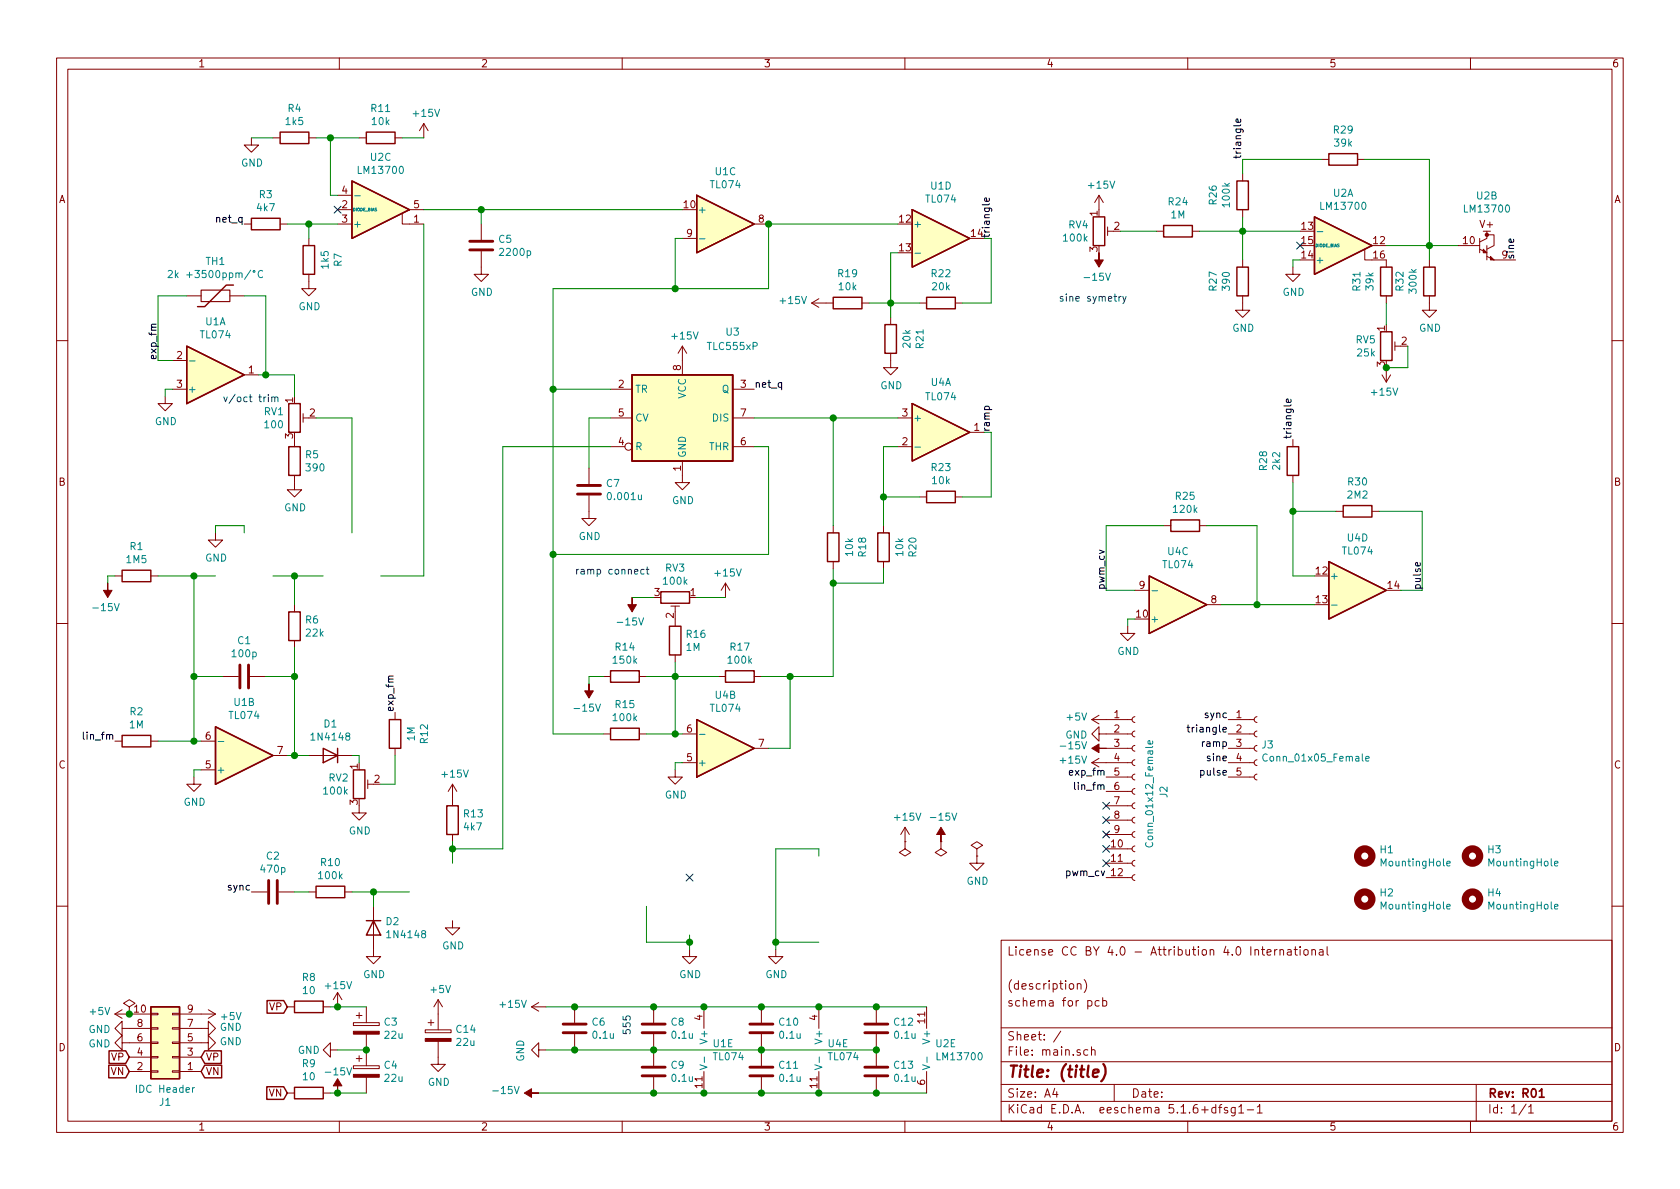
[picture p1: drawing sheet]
<svg xmlns="http://www.w3.org/2000/svg" width="297mm" height="210mm" viewBox="0 0 297 210" stroke-linecap="round" stroke-linejoin="round" font-family="sans-serif">
<g fill="none" stroke="#840000" stroke-width=".18">
<path d="M10 10.3h277v189.9h-277zM12 12.2h273v186.1h-273zM60 10.3v1.9M110 10.3v1.9M160 10.3v1.9M210 10.3v1.9M260 10.3v1.9M43.2 39.6h1.2M44.4 24.4v1.2h1.3l-1.3 1.3-1.2-1.3h1.2M48.3 24.4h1.2M49.5 39.6h1.3M54.6 24.4h1.3"/>
<path d="M59.7 39.6h2.5M59.7 37.1h2.5M59.7 34.5h2.5M63.5 24.4h1.3M69.8 24.4h1.3M71.1 37.7v1.9h3.8M72.4 37.1h2.5M74.9 21.8l-.7 1.3M74.9 21.8v2.6M74.9 21.8l.8 1.3M85.1 39.6v2.8M133.3 39.6h2.6"/>
<path d="M194.3 34.5l-.8 1.3M194.3 34.5v2.6M194.3 34.5l.8 1.3M219.7 30.7v1.3M219.7 37.1v1.2M233.7 28.2h1.2M240 28.2h1.3M33 52.3h2.6M40.6 52.3h2.6M54.6 48.5v2.5h1.3l-1.3 1.3-1.3-1.3h1.3M54.6 42.2v1.2M85.1 44.4v4.1h1.3l-1.3 1.3-1.3-1.3h1.3"/>
<path d="M120.6 42.2h2.6M143.5 53.6h3.8M143.5 53.6l1.3 .8M144.8 52.8l-1.3 .8M152.4 53.6h1.3M157.5 56.1v1.3M162.6 53.6h1.2M168.9 53.6h1.3M195.8 40.9h1M195.8 40.1v1.6M204.5 40.9h1.2M210.8 40.9h1.3"/>
<path d="M219.7 52.3v2.6h1.3l-1.3 1.2-1.3-1.2h1.3M219.7 46v1.2M228.6 47.2v1.3h1.3l-1.3 1.3-1.3-1.3h1.3M241.3 44.1v1.9h1.3M245.1 46v1.2M245.1 52.3v1.3M252.7 52.3v2.6h1.3l-1.3 1.2-1.2-1.2h1.2M252.7 46v1.2M257.8 43.4h3.8M261.6 44.1l1.3 .6M261.6 42.2v2.5M262.9 40.9v1.3l-1.3 .6"/>
<path d="M262.9 41.5h1.3v1.9l-1.3 .7M262.9 45.3l1.3 .7h3.8M262.9 43.4v2.6M10 60.2h2M29.2 70.1v1.3h1.3l-1.3 1.2-1.3-1.2h1.3M30.5 68.8h2.5M30.5 63.7h2.5M43.2 66.3h2.5M52.1 77.7v1.3M53.6 73.9h1M53.6 73.1v1.6M107.9 68.8h3.9"/>
<path d="M107.9 79h2.6M107.9 73.9h3.9M120.6 61.2l-.7 1.3M120.6 61.2v5.1M120.6 61.2l.8 1.3M129.5 68.8h3.8M129.5 79h3.8M129.5 73.9h3.8M157.5 62.5v2.5h1.2l-1.2 1.3-1.3-1.3h1.3M158.7 79h2.6M158.7 73.9h2.6M171.4 76.4h2.6"/>
<path d="M228.6 77.7v1.3M244.3 66.3l.8 1.3M245.1 65v2.6M245.9 66.3l-.8 1.3M246.6 60.4v1.6M246.6 61.2h1M285 60.2h2M38.1 94.2v1.3h1.3l-1.3 1.3-1.3-1.3h1.3M52.1 84.1v2.5h1.2l-1.2 1.3-1.3-1.3h1.3M104.1 87.6v4.1h1.3l-1.3 1.3-1.2-1.3h1.2M104.1 82.8v2.8M120.6 81.5v3.8h1.3l-1.3 1.3-1.2-1.3h1.2"/>
<path d="M147.3 93v1.2M147.3 99.3v1.3M156.2 93v1.2M156.2 99.3v1.3M162.6 87.9h1.2M168.9 87.9h1.3M205.7 93h1.3M212.1 93h1.3M228.6 84.1v1.2M236.2 90.4h1.3M242.6 90.4h1.2M10 110.3h2"/>
<path d="M20.3 101.8h1.3M26.7 101.8h1.2M39.4 119.6h2.8M44.2 119.6h2.8M52.1 106.9v1.3M52.1 113.3v1.2M106.7 119.6h1.2M113 119.6h1.3M118.6 107.2h1.5M119.4 107.2v1M119.4 109.5v1.2M119.4 115.8v1.3"/>
<path d="M127 119.6h1.3M128.3 103.1l-.8 1.3M128.3 103.1v2.6M128.3 103.1l.7 1.3M133.3 119.6h1.3M199.4 110.7v1.3h1.3l-1.3 1.3-1.3-1.3h1.3M200.7 104.4h2.5M213.4 106.9h2.5M285 110.3h2M20.3 131.1h1.3M26.7 131.1h1.2M34.3 137.4v1.3h1.3l-1.3 1.2-1.3-1.2h1.3"/>
<path d="M35.6 136.1h2.5M35.6 131.1h2.5M48.3 133.6h2.5M54.6 133.6h7.6M65 137.9v1.5M65 138.7h1M69.8 126v1.2M69.8 132.3v1.3M80 138.7l-.8 1.2M80 138.7v3.8M80 138.7l.8 1.2M106.7 129.8h1.2"/>
<path d="M113 129.8h1.3M119.4 136.1v1.3h1.2l-1.2 1.3-1.3-1.3h1.3M120.6 129.8h2.6M120.6 134.9h2.6M133.3 132.3h2.6M193 134.9h7.2M193 127.2h7.2M193 134.9l1.3 .7M193 127.2l1.3 .8M194.3 129.8v-1.3l-1.3 1.3 1.3 1.3v-1.3h5.9M194.3 134.1l-1.3 .8M194.3 126.5l-1.3 .7"/>
<path d="M195.6 139.9h4.6M195.6 137.4h4.6M195.6 132.3h4.6M200.7 139.4l-.3 .1-.2 .4 .1 .4 .4 .2M200.7 136.9l-.3 .1-.2 .3 .1 .4 .4 .2M200.7 134.4l-.3 .1-.2 .3 .1 .4 .4 .2M200.7 131.8l-.3 .1-.2 .4 .1 .3 .4 .2M200.7 129.3l-.3 .1-.2 .3 .1 .4 .4 .2M200.7 126.7l-.3 .1-.2 .4 .1 .4 .4 .2M217.2 129.8h4.5M217.2 137.4h4.5M217.2 134.9h4.5"/>
<path d="M217.2 132.3h4.5M217.2 127.2h4.5M222.2 136.9l-.3 .1-.2 .3 .1 .4 .4 .2M222.2 134.4l-.3 .1-.2 .3 .1 .4 .4 .2M222.2 131.8l-.3 .1-.2 .4 .1 .3 .4 .2M222.2 129.3l-.3 .1-.2 .3 .1 .4 .4 .2M222.2 126.7l-.3 .1-.2 .4 .1 .4 .4 .2M44.4 157.7h2.8M49.3 157.7h2.8M54.6 157.7h1.3M61 157.7h1.2M63.5 142.5v1.3h1.3l-1.3 1.2-1.3-1.2h1.3"/>
<path d="M80 147.6v1.2M160 148.8v1.3l1 .6-1 .7-1-.7 1-.6M160 148.8h.1M160 146.3v2.5M160 146.3l-.7 1.3M160 146.3l.8 1.3M166.4 148.8v1.3l1 .6-1 .7-1-.7 1-.6M166.4 148.8h.1M172.7 150.1l1-.6-1-.7-1 .7 1 .6v1.3M172.7 151.4h.1M172.7 151.4v1.2h1.3l-1.3 1.3-1.3-1.3h1.3M195.6 155.2h4.6"/>
<path d="M195.6 152.6h4.6M195.6 150.1h4.6M195.6 147.6h4.6M195.6 145h4.6M195.6 142.5h4.6M200.7 154.7l-.3 .1-.2 .3 .1 .4 .4 .2M200.7 152.1l-.3 .1-.2 .4 .1 .4 .4 .2M200.7 149.6l-.3 .1-.2 .3 .1 .4 .4 .2M200.7 147.1l-.3 .1-.2 .3 .1 .4 .4 .2M200.7 144.5l-.3 .1-.2 .4 .1 .3 .4 .2M200.7 142l-.3 .1-.2 .3 .1 .4 .4 .2M10 160.2h2"/>
<path d="M20.3 179.3l1.3 .8M20.3 179.3h6.4M21.6 178.6l-1.3 .7M22.9 178l1-.6-1-.6-1.1 .6 1.1 .6v1.3M22.9 179.3h.1M26.7 179.2h1.2v.2h-1.2zM30.5 179.2h1.2v.2h-1.2zM31.7 179.3h6.4M36.8 178.6l1.3 .7M38.1 179.3l-1.3 .8M50.8 178h1.3M57.1 178h1.3"/>
<path d="M59.7 175.5l-.8 1.3M59.7 175.5v2.5M59.7 175.5l.8 1.3M63 179.6h1M63.5 179.1v1M64.8 178v2.8M66 160.3v8.9h1.3l-1.3 1.2-1.2-1.2h1.2M77.5 176.8v5.3M77.5 176.8l-.8 1.2M77.5 176.8l.7 1.2M80 162.8v1.3h1.3l-1.3 1.2-1.3-1.2h1.3M94 178h2.5"/>
<path d="M94 178l1.2 .8M95.2 177.3l-1.2 .7M101.6 178v2.8M115.6 178v2.8M121.9 167.9v1.3h1.3l-1.3 1.2-1.3-1.2h1.3M124.5 178v3.9M134.6 178v2.8M137.2 167.9v1.3h1.2l-1.2 1.2-1.3-1.2h1.3M144.8 178v3.9M154.9 178v2.8M163.8 178v3.9M177 166.3h108v32h-108z"/>
<path d="M190.5 174.1l.1-.1a.37 .37 0 0 1 .5 .1v.8M190.5 173.9v1M191.7 173.2a1.71 1.71 0 0 1 0 2.3M192.3 177l.5-.1 .3 .3-.1 .6-.2 .1-.5-.1M194.3 177l-.4-.1-.3 .3 .1 .6 .2 .1 .4-.1M195 177l.4-.1 .3 .3-.1 .6-.2 .1-.4-.1M195 176.4v1.5M223 167.9h.6M223.2 167.4v1.3l.4 .2M224 168.4l.7-.1v-.3l-.5-.1-.2 .2 .1 .7h.6M225.4 167.9v1M225.8 167.9l-.4 .3"/>
<path d="M226.3 168l.2-.1 .4 .1v.9M226.3 167.9v1M227.7 168h.5l.1 .9M228.3 168.3h-.5l-.2 .2 .2 .4 .5-.1M228.8 167.9h.6M229 167.4v1.3l.4 .2M229.9 167.4v.2M229.9 167.9v1M230.6 168l.2-.1 .4 .1v.8l-.2 .1-.4-.1zM232 168l.2-.1 .3 .1 .1 .9M232 167.9v1M233.3 168h.6v.9"/>
<path d="M233.9 168.3h-.4l-.3 .2 .3 .4 .4-.1M234.6 167.4v1.3l.3 .2M285 160.2h2M21.6 181.9v-1.3l-1.3 1.3 1.3 1.2v-1.2h5.1M21.6 184.4v-1.3l-1.3 1.3 1.3 1.3v-1.3h5.1M22.9 189.5h3.8M22.9 186.9h3.8M26.7 181.7h1.2v.3h-1.2zM26.7 186.8h1.2v.3h-1.2zM26.7 189.4h1.2v.2h-1.2zM26.7 184.3h1.2v.2h-1.2zM30.5 181.7h1.2v.3h-1.2z"/>
<path d="M30.5 186.8h1.2v.3h-1.2zM30.5 189.4h1.2v.2h-1.2zM30.5 184.3h1.2v.2h-1.2zM31.7 184.4h5.1v-1.3l1.3 1.3-1.3 1.3v-1.3M31.7 181.9h5.1v-1.3l1.3 1.3-1.3 1.2v-1.2M31.7 189.5h3.9M31.7 186.9h3.9M50.8 193.3h1.3M57.1 193.3h1.3M58.4 185.7v-1.3l-1.3 1.3 1.3 1.2v-1.2h1.3M60 198.3v1.9M62.5 188.5h4.6v.5h-4.6z"/>
<path d="M62.5 180.8h4.6v.6h-4.6zM63 187.2h1M63.5 186.7v1M64.8 182.9v5.6M64.8 190.5v2.8M75.2 182.1h4.6v.5h-4.6zM75.7 180.8h1M76.2 180.3v1.1M77.5 184.1v4.1h1.2l-1.2 1.3-1.3-1.3h1.3M95.2 185.7v-1.3l-1.2 1.3 1.2 1.2v-1.2h1.3M101.6 182.9v2.8M110 198.3v1.9"/>
<path d="M115.6 182.9v5.6M115.6 190.5v2.8M124.5 189.5v3.8M134.6 182.9v5.6M134.6 190.5v2.8M144.8 189.5v3.8M154.9 182.9v5.6M154.9 190.5v2.8M160 198.3v1.9M163.8 189.5v3.8M177 194.8h108M177 191.8h108"/>
<path d="M177 187.8h108M177 181.8h108M186.5 192.5l-.4 1h1M186.8 193v1M187.6 182.3l-1.3 2M192.3 185.7l-.4-.1-.3 .3 .1 .6 .2 .1 .4-.1M193 185.7l.2-.1 .3 .1 .1 .9M193 185.1v1.5M197 191.8v3M210 198.3v1.9M215 195.9l-.5-.1-.3 .3 .1 .6 .2 .1 .5-.1M215 195.3v1.5"/>
<path d="M215.5 195.8h.5M216 195.3l-.3 .2v1.3M217 195.9l-.3-.1-.2 .2v.3l.5 .1v.3h-.5M218.4 195.8v1.2l-.3 .3h-.3M218.4 195.9l-.4-.1-.3 .3 .1 .6h.6M219 195.8l.5-.5v1.5M219 196.8h.9M220.5 196.3h1.2M222.3 195.8l.4-.5v1.5M222.3 196.8h.9M260 198.3v1.9M261 191.8v6.5"/>
<path d="M269.8 195.2l-1.2 2M270.3 195.8l.4-.5v1.5M270.3 196.8h.8"/>
<circle cx="111.1" cy="79" r=".63"/>
</g>
<path d="M272.2 193l.4-.5v1.5M272.2 194h.8" fill="none" stroke="#840000" stroke-width=".3"/>
<path d="M193.3 189.8l.9-.2v-.4l-.6-.1-.3 .3v.9l.2 .1 .6-.1M195.1 188.2a2.31 2.31 0 0 1-.4 3" fill="none" stroke="#840000" stroke-width=".41"/>
<g fill="none" stroke="#840000" stroke-width=".51">
<path d="M83.1 44.2h4M83.1 42.7h4M102.1 87.4h4.1M102.1 85.8h4.1M42.4 117.6v4.1M43.9 117.6v4.1M47.5 155.7v4.1M49 155.7v4.1M99.6 182.6h4M99.6 181.1h4M113.5 190.2h4.1M113.5 188.7h4.1"/>
<path d="M113.5 182.6h4.1M113.5 181.1h4.1M132.6 190.2h4.1M132.6 188.7h4.1M132.6 182.6h4.1M132.6 181.1h4.1M152.9 190.2h4.1M152.9 188.7h4.1M152.9 182.6h4.1M152.9 181.1h4.1"/>
</g>
<g fill="#ffffc2" stroke="#ffffc2" stroke-width=".18">
<path d="M123.2 34.5l10.1 5.1-10.1 5.1z"/>
<path d="M111.8 66.3h17.7v15.2h-17.7z"/>
<path d="M232.4 38.3l10.2 5.1-10.2 5.1z"/>
<path d="M62.2 32l10.2 5.1-10.2 5.1z"/>
<path d="M234.9 99.3l10.2 5.1-10.2 5.1z"/>
<path d="M203.2 101.8l10.2 5.1-10.2 5.1z"/>
<path d="M123.2 127.2l10.1 5.1-10.1 5.1z"/>
<path d="M38.1 128.5l10.2 5.1-10.2 5.1z"/>
<path d="M161.3 37.1l10.1 5.1-10.1 5z"/>
<path d="M161.3 71.4l10.1 5-10.1 5.1z"/>
<path d="M26.7 178h5v12.7h-5z"/>
<path d="M33 61.2l10.2 5.1-10.2 5.1z"/>
</g>
<g fill="none" stroke="#840000" stroke-width=".25">
<path d="M44.4 38.6h5.1v2h-5.1zM49.5 23.4h5.1v2h-5.1zM62.2 32l10.2 5.1-10.2 5.1zM64.8 23.4h5v2h-5zM123.2 34.5l10.1 5.1-10.1 5.1zM161.3 37.1l10.1 5.1-10.1 5zM193.3 38.3h2v5.1h-2zM205.7 39.9h5.1v2h-5.1zM218.7 32h2v5.1h-2zM232.4 38.3l10.2 5.1-10.2 5.1zM234.9 27.2h5.1v2h-5.1zM41.3 50.4h-1.3l-3.8 3.8h-1.3"/>
<path d="M53.6 43.4h2v5.1h-2zM147.3 52.6h5.1v2h-5.1zM156.5 57.4h2v5.1h-2zM163.8 52.6h5.1v2h-5.1zM218.7 47.2h2v5.1h-2zM244.1 47.2h2v5.1h-2zM244.1 58.7h2v5h-2zM251.7 47.2h2v5.1h-2zM33 61.2l10.2 5.1-10.2 5.1zM51.1 71.4h2v5h-2zM51.1 79h2v5.1h-2zM111.8 66.3h17.7v15.2h-17.7z"/>
<path d="M161.3 71.4l10.1 5-10.1 5.1zM227.6 79h2v5.1h-2zM146.3 94.2h2v5.1h-2zM155.2 94.2h2v5.1h-2zM163.8 86.9h5.1v2h-5.1zM207 91.9h5.1v2.1h-5.1zM234.9 99.3l10.2 5.1-10.2 5.1zM237.5 89.4h5.1v2h-5.1zM21.6 100.8h5.1v2.1h-5.1zM51.1 108.2h2v5.1h-2zM107.9 118.6h5.1v2h-5.1zM116.8 104.6h5.1v2.1h-5.1z"/>
<path d="M118.4 110.7h2v5.1h-2zM128.3 118.6h5v2h-5zM203.2 101.8l10.2 5.1-10.2 5.1zM21.6 130h5.1v2.1h-5.1zM38.1 128.5l10.2 5.1-10.2 5.1zM57.1 132.3l2.6 1.3-2.6 1.3zM59.7 132.3v2.6M62.5 136.1h2v5.1h-2zM68.8 127.2h2.1v5.1h-2.1zM107.9 128.8h5.1v2h-5.1zM123.2 127.2l10.1 5.1-10.1 5.1zM55.9 156.7h5.1v2h-5.1z"/>
<path d="M79 142.5h2v5.1h-2zM26.7 178h5v12.7h-5zM47.2 176.9h3l.6 1.1-.6 1.2h-3zM52.1 177h5v2.1h-5zM64.8 162.8h2.5M66 162.8l1.3 2.5h-2.5zM19.2 188.4h3l.7 1.1-.7 1.1h-3zM19.3 185.8h2.9l.7 1.1-.7 1.2h-2.9zM36.2 188.4h3v2.2h-3l-.6-1.1zM36.2 185.8h2.9v2.3h-2.9l-.6-1.2zM47.2 192.2h3l.6 1.1-.6 1.1h-3zM52.1 192.3h5v2h-5z"/>
</g>
<g fill="none" stroke="#008484" stroke-width=".18">
<path d="M62.7 34.6h1M29.7 47.9l.5-.1 .3 .4-.8 .9h.8M44.8 47.9h.2v.2h-.2zM46.4 47.9a.6 .6 0 0 0-.8 .5 .6 .6 0 0 0 .6 .7l.2-.1M123.7 42.2h1M161.8 44.8h1M232.9 41h1M33.5 63.8h1M161.8 79.1h1M203.7 104.5h1M235.4 107h1M38.6 131.1h1"/>
<path d="M123.7 129.9h1M203.8 131v.4l-.2 .2-.6-.1v-.5h.3l.1 .6M224.1 133.4a.6 .6 0 0 0-.9 .5 .6 .6 0 0 0 .6 .7l.3-.1M241.5 134.2l.6-.1-.1-.3h-.3l-.2 .1v.6h.5M202.7 149a.6 .6 0 0 0 .4 .8 .6 .6 0 0 0 .7-.6l-.1-.2M255.8 152.7l.6-.1v-.3h-.4l-.2 .2 .1 .6h.5M274.9 152.7l.6-.1-.1-.3h-.3l-.2 .2v.6h.5M255.8 160.3l.6-.1v-.2l-.4-.1-.2 .2 .1 .6h.5M274.9 160.3l.6-.1-.1-.2-.3-.1-.2 .2v.6h.5M34.4 192.3l-.4 .3M123.7 188.3l1.3 .4-1.3 .4M124.5 186.9v1"/>
<path d="M144.1 188.3l1.2 .4-1.2 .4M144.9 186.9v1M163.1 188.3l1.3 .4-1.3 .4M163.9 186.9v1"/>
</g>
<g fill="#840000" stroke="#840000" stroke-width=".18">
<path d="M111.8 105.7v1.2h.7l-.7 1.3-.8-1.3h.8z"/>
<path d="M104.1 120.9v1.3h.8l-.8 1.2-.7-1.2h.7z"/>
<path d="M262.3 44.1l.6 .6h-.6z"/>
<path d="M263.5 45.3l.7 .7h-.7z"/>
<path d="M193 132.3l1.3-.7v.7h1.3h-1.3v.8z"/>
<path d="M194.3 44.7v1.3h.8l-.8 1.2-.8-1.2h.8z"/>
<path d="M59.7 190.7l.8 1.3h-.8v1.3v-1.3h-.8z"/>
<path d="M75.2 183.6h4.6v.5h-4.6z"/>
<path d="M62.5 190h4.6v.5h-4.6z"/>
<path d="M62.5 182.4h4.6v.5h-4.6z"/>
<path d="M92.7 193.3l1.3-.8v.8h1.2h-1.2v.8z"/>
<path d="M166.4 146.3l.7 1.3h-.7v1.2v-1.2h-.8z"/>
<path d="M19 103.1v1.3h.8l-.8 1.3-.7-1.3h.7z"/>
</g>
<circle cx="262.9" cy="41.5" r=".25" fill="#840000" stroke="#840000" stroke-width=".25"/>
<g fill="none" stroke="#840000" stroke-width="1.3">
<circle cx="241.3" cy="159" r="1.27"/>
<circle cx="241.3" cy="151.4" r="1.27"/>
<circle cx="260.4" cy="159" r="1.27"/>
<circle cx="260.4" cy="151.4" r="1.27"/>
</g>
<path d="M35.6 51.3h5v2h-5z" fill="none" stroke="#840000" stroke-width=".2"/>
<g fill="none" stroke="#008400" stroke-width=".18">
<path d="M44.4 24.4h3.9M50.8 39.6h8.9M54.6 39.6v2.6M55.9 24.4h7.6M58.4 24.4v10.1h1.3M71.1 24.4h3.8M74.9 39.6v62.2h-7.6M74.9 37.1h45.7M85.1 37.1v2.5M158.7 39.6h-22.8v11.4h-38.1v78.8h8.9M219.7 38.3v7.7M233.7 28.2h-14v2.5"/>
<path d="M241.3 28.2h11.4v17.8M33 52.3h-5.1v11.4h2.6M43.2 52.3h3.8v14M120.6 42.2h-1.2v8.8M153.7 53.6h8.9M158.7 44.7h-1.2v11.4M175.3 42.2v11.4h-5.1M198.1 40.9h6.4M212.1 40.9h17.8M229.9 46h-1.3v1.2M245.1 43.4h12.7M245.1 53.6v3.8"/>
<path d="M30.5 68.8h-1.3v1.3M45.7 66.3h6.4v3.8M55.9 73.9h6.3v20.3M97.8 68.8h10.1M107.9 79h-19v71.1h-8.9M107.9 73.9h-3.8v8.9M133.3 79h2.6v19h-38.1M133.3 73.9h25.4M147.3 73.9v19.1M158.7 79h-2.5v14M175.3 76.4v11.5h-5.1M248.9 61.2v3.8h-3.8"/>
<path d="M38.1 94.2v-1.2h5.1v1.2M156.2 87.9h6.4M205.7 93h-10.1v11.4h5.1M213.4 93h8.8v13.9M228.6 85.3v16.5h3.8M228.6 90.4h7.6M243.8 90.4h7.7v14h-3.9M20.3 101.8h-1.3v1.3M27.9 101.8h10.2M34.3 101.8v29.3M34.3 119.6h5.1M47 119.6h5.1"/>
<path d="M48.3 101.8h8.8M52.1 101.8v5.1M52.1 114.5v19.1M106.7 119.6h-2.6v1.3M111.8 105.7h3.8M114.3 119.6h12.7M119.4 117.1v12.7M123.2 105.7h5.1M139.7 119.6v12.7h-3.8M147.3 100.6v19h-12.7M156.2 100.6v2.5h-8.9M200.7 109.5h-1.3v1.2"/>
<path d="M215.9 106.9h16.5M27.9 131.1h7.7M35.6 136.1h-1.3v1.3M50.8 133.6h3.8M62.2 133.6h1.3v1.3M69.8 133.6v5.1h-2.5M114.3 129.8h6.3M120.6 134.9h-1.2v1.2M52.1 157.7h2.5M62.2 157.7h10.2M66 157.7v2.6M80 148.8v3.8"/>
<path d="M144.8 151.4v-1.3h-7.6v17.8M58.4 178h6.4M96.5 178h67.3M114.3 160.3v6.3h7.6M121.9 165.3v2.6M137.2 166.6h7.6M58.4 193.3h6.4M59.7 185.7h5.1M95.2 193.3h68.6M96.5 185.7h58.4"/>
</g>
<path d="M174.9 35v.4l-.1 .2-.7-.1v-.5h.3l.1 .6M219.3 21.1l.1 .4-.2 .1h-.6v-.5l.2-.1 .1 .6M27.6 57.3l-.8 .1v.3l.1 .2M174.1 72.4v-.3l.2-.3 .6 .2v.4M228.2 70.6l.1 .4-.2 .2-.6-.1v-.5h.2l.1 .6M194.4 97.3l.8 .3-.8 .3M251.1 99.5v.4l-.1 .2-.7-.1v-.5h.3l.1 .6M69.5 119.6h-.8v.3l.2 .2M209.9 128.6h.5M210.1 128.2v1.1l.3 .2" fill="none" stroke="#000" stroke-width=".18"/>
<path d="M187.9 52.5l-.3-.1-.1 .2v.2l.4 .1v.3h-.4M199.1 52.4l-.4 1.2-.2 .1M39.6 70.2l.3 .8 .3-.8M41.6 69.7l-1.1 1.6M113.9 100.7h-.4l-.2 .2 .1 .6h.5M114.2 100.7h.5M114.4 100.2v1.1l.3 .2" fill="none" stroke="#0000c2" stroke-width=".18"/>
<g fill="#008400" stroke="#008400" stroke-width=".25">
<circle cx="137.2" cy="166.6" r=".51"/>
<circle cx="154.9" cy="185.7" r=".51"/>
<circle cx="64.8" cy="185.7" r=".51"/>
<circle cx="121.9" cy="166.6" r=".51"/>
<circle cx="101.6" cy="178" r=".51"/>
<circle cx="22.9" cy="179.3" r=".51"/>
<circle cx="59.7" cy="178" r=".51"/>
<circle cx="101.6" cy="185.7" r=".51"/>
<circle cx="59.7" cy="193.3" r=".51"/>
<circle cx="134.6" cy="193.3" r=".51"/>
<circle cx="115.6" cy="193.3" r=".51"/>
<circle cx="134.6" cy="185.7" r=".51"/>
<circle cx="245.1" cy="65" r=".51"/>
<circle cx="134.6" cy="178" r=".51"/>
<circle cx="115.6" cy="185.7" r=".51"/>
<circle cx="52.1" cy="119.6" r=".51"/>
<circle cx="228.6" cy="90.4" r=".51"/>
<circle cx="139.7" cy="119.6" r=".51"/>
<circle cx="157.5" cy="53.6" r=".51"/>
<circle cx="156.2" cy="87.9" r=".51"/>
<circle cx="147.3" cy="73.9" r=".51"/>
<circle cx="147.3" cy="103.1" r=".51"/>
<circle cx="80" cy="150.1" r=".51"/>
<circle cx="66" cy="157.7" r=".51"/>
<circle cx="144.8" cy="178" r=".51"/>
<circle cx="34.3" cy="119.6" r=".51"/>
<circle cx="97.8" cy="98" r=".51"/>
<circle cx="52.1" cy="133.6" r=".51"/>
<circle cx="34.3" cy="131.1" r=".51"/>
<circle cx="52.1" cy="101.8" r=".51"/>
<circle cx="34.3" cy="101.8" r=".51"/>
<circle cx="219.7" cy="40.9" r=".51"/>
<circle cx="252.7" cy="43.4" r=".51"/>
<circle cx="119.4" cy="129.8" r=".51"/>
<circle cx="154.9" cy="178" r=".51"/>
<circle cx="154.9" cy="193.3" r=".51"/>
<circle cx="144.8" cy="193.3" r=".51"/>
<circle cx="47" cy="66.3" r=".51"/>
<circle cx="115.6" cy="178" r=".51"/>
<circle cx="124.5" cy="178" r=".51"/>
<circle cx="124.5" cy="193.3" r=".51"/>
<circle cx="54.6" cy="39.6" r=".51"/>
<circle cx="58.4" cy="24.4" r=".51"/>
<circle cx="135.9" cy="39.6" r=".51"/>
<circle cx="97.8" cy="68.8" r=".51"/>
<circle cx="119.4" cy="51" r=".51"/>
<circle cx="119.4" cy="119.6" r=".51"/>
<circle cx="85.1" cy="37.1" r=".51"/>
<circle cx="222.3" cy="106.9" r=".51"/>
</g>
<g fill="none" stroke="#000084" stroke-width=".18">
<path d="M59.1 36.5l1.2 1.2M60.3 36.5l-1.2 1.2M229.3 42.8l1.2 1.2M230.5 42.8l-1.2 1.2M121.3 154.6l1.2 1.2M122.5 154.6l-1.2 1.2M195 152l1.2 1.3M195 149.5l1.2 1.2M195 147l1.2 1.2M195 144.4l1.2 1.2M195 141.9l1.2 1.2M196.2 152l-1.2 1.3"/>
<path d="M196.2 149.5l-1.2 1.2M196.2 147l-1.2 1.2M196.2 144.4l-1.2 1.2M196.2 141.9l-1.2 1.2"/>
</g>
<text font-size="2.8" fill="#840000" x="178" y="190.5">Title: (title)</text>
<g font-size="2.1" fill="#840000">
<text x="178" y="169">License CC BY 4.0 - Attribution 4.0 International</text>
<text x="178" y="178">schema for pcb</text>
<text x="178" y="175">(description)</text>
<text x="178" y="184">Sheet: /</text>
<text x="178" y="186.7">File: main.sch</text>
<text x="178" y="196.9">KiCad E.D.A. eeschema 5.1.6+dfsg1-1</text>
<text x="178" y="194.1">Size: A4</text>
<text x="200" y="194.1">Date:</text>
<text x="263" y="194.1">Rev: R01</text>
<text x="263" y="196.9">Id: 1/1</text>
</g>
<g font-size="1.8" fill="#840000">
<text x="35" y="11.9">1</text>
<text x="85" y="11.9">2</text>
<text x="135" y="11.9">3</text>
<text x="185" y="11.9">4</text>
<text x="235" y="11.9">5</text>
<text x="285" y="11.9">6</text>
<text x="10.4" y="35.9">A</text>
<text x="60.5" y="34.3">4</text>
<text x="285.4" y="35.9">A</text>
<text x="60.5" y="36.8">2</text>
<text x="60.5" y="39.4">3</text>
<text x="73.2" y="39.4">1</text>
<text x="73.2" y="36.8">5</text>
<text x="121" y="36.8">10</text>
<text x="121.4" y="41.9">9</text>
<text x="134.1" y="39.4">8</text>
<text x="159.1" y="39.4">12</text>
<text x="194.1" y="38.2" transform="rotate(-90 194.1 38.2)">1</text>
<text x="197" y="40.6">2</text>
<text x="230.2" y="40.6">13</text>
<text x="261.8" y="40.3">V+</text>
<text x="159.1" y="44.4">13</text>
<text x="194.1" y="44.5" transform="rotate(-90 194.1 44.5)">3</text>
<text x="230.2" y="45.7">14</text>
<text x="230.2" y="43.2">15</text>
<text x="242.9" y="43.2">12</text>
<text x="242.9" y="45.7">16</text>
<text x="258.7" y="43.2">10</text>
<text x="244.9" y="58.5" transform="rotate(-90 244.9 58.5)">1</text>
<text x="31.3" y="63.5">2</text>
<text x="120.4" y="65.5" transform="rotate(-90 120.4 65.5)">8</text>
<text x="244.9" y="64.9" transform="rotate(-90 244.9 64.9)">3</text>
<text x="247.8" y="61">2</text>
<text x="31.3" y="68.6">3</text>
<text x="44" y="66">1</text>
<text x="51.8" y="71.2" transform="rotate(-90 51.8 71.2)">1</text>
<text x="109.4" y="68.6">2</text>
<text x="131" y="68.6">3</text>
<text x="51.8" y="77.6" transform="rotate(-90 51.8 77.6)">3</text>
<text x="54.8" y="73.7">2</text>
<text x="109.4" y="73.7">5</text>
<text x="131" y="73.7">7</text>
<text x="159.5" y="73.7">3</text>
<text x="172.2" y="76.2">1</text>
<text x="109.4" y="78.7">4</text>
<text x="120.4" y="83.3" transform="rotate(-90 120.4 83.3)">1</text>
<text x="131" y="78.7">6</text>
<text x="159.5" y="78.7">2</text>
<text x="10.4" y="85.9">B</text>
<text x="285.4" y="85.9">B</text>
<text x="232.7" y="101.6">12</text>
<text x="115.7" y="105.4">3</text>
<text x="122.1" y="105.4">1</text>
<text x="201.4" y="104.1">9</text>
<text x="214.1" y="106.7">8</text>
<text x="232.7" y="106.7">13</text>
<text x="245.4" y="104.1">14</text>
<text x="119.1" y="109.3" transform="rotate(-90 119.1 109.3)">2</text>
<text x="201" y="109.2">10</text>
<text x="36.3" y="130.8">6</text>
<text x="121.4" y="129.5">6</text>
<text x="197" y="127">1</text>
<text x="197" y="129.5">2</text>
<text x="218.6" y="127">1</text>
<text x="218.6" y="129.5">2</text>
<text x="10.4" y="135.9">C</text>
<text x="36.3" y="135.9">5</text>
<text x="49" y="133.3">7</text>
<text x="63.2" y="136" transform="rotate(-90 63.2 136)">1</text>
<text x="121.4" y="134.6">5</text>
<text x="134.1" y="132.1">7</text>
<text x="197" y="132.1">3</text>
<text x="197" y="134.6">4</text>
<text x="197" y="137.2">5</text>
<text x="218.6" y="132.1">3</text>
<text x="218.6" y="134.6">4</text>
<text x="218.6" y="137.2">5</text>
<text x="285.4" y="135.9">C</text>
<text x="63.2" y="142.3" transform="rotate(-90 63.2 142.3)">3</text>
<text x="66.2" y="138.4">2</text>
<text x="197" y="139.7">6</text>
<text x="197" y="142.2">7</text>
<text x="196.5" y="149.9">10</text>
<text x="197" y="144.8">8</text>
<text x="197" y="147.3">9</text>
<text x="196.5" y="152.4">11</text>
<text x="196.5" y="154.9">12</text>
<text x="23.8" y="179.1">10</text>
<text x="33.2" y="179.1">9</text>
<text x="47.7" y="178.7">VP</text>
<text x="10.4" y="185.9">D</text>
<text x="24.3" y="184.1">6</text>
<text x="24.3" y="181.6">8</text>
<text x="33.2" y="184.1">5</text>
<text x="33.2" y="181.6">7</text>
<text x="124.2" y="180.4" transform="rotate(-90 124.2 180.4)">4</text>
<text x="144.5" y="180.4" transform="rotate(-90 144.5 180.4)">4</text>
<text x="163.6" y="180.9" transform="rotate(-90 163.6 180.9)">11</text>
<text x="285.4" y="185.9">D</text>
<text x="19.6" y="190.1">VN</text>
<text x="19.7" y="187.6">VP</text>
<text x="24.3" y="189.2">2</text>
<text x="24.3" y="186.7">4</text>
<text x="33.2" y="189.2">1</text>
<text x="33.2" y="186.7">3</text>
<text x="36.3" y="190.1">VN</text>
<text x="36.3" y="187.6">VP</text>
<text x="47.5" y="193.9">VN</text>
<text x="144.5" y="192.3" transform="rotate(-90 144.5 192.3)">11</text>
<text x="35" y="199.9">1</text>
<text x="85" y="199.9">2</text>
<text x="135" y="199.9">3</text>
<text x="185" y="199.9">4</text>
<text x="235" y="199.9">5</text>
<text x="285" y="199.9">6</text>
</g>
<g font-size="1.8" fill="#008484">
<text x="50.6" y="22.1">1k5</text>
<text x="51" y="19.8">R4</text>
<text x="65.7" y="19.8">R11</text>
<text x="65.8" y="22.1">10k</text>
<text x="73.2" y="20.7">+15V</text>
<text x="235.9" y="23.6">R29</text>
<text x="42.6" y="29.5">GND</text>
<text x="65.6" y="28.4">U2C</text>
<text x="236" y="25.9">39k</text>
<text x="45.9" y="35">R3</text>
<text x="63.6" y="30.8">LM13700</text>
<text x="125.7" y="33.3">TL074</text>
<text x="126.5" y="31">U1C</text>
<text x="163.8" y="35.8">TL074</text>
<text x="164.6" y="33.5">U1D</text>
<text x="192.6" y="33.4">+15V</text>
<text x="235.7" y="34.8">U2A</text>
<text x="261.1" y="35.3">U2B</text>
<text x="45.5" y="37.4">4k7</text>
<text x="62.4" y="40.3">+</text>
<text x="123.3" y="37.7">+</text>
<text x="161.4" y="40.3">+</text>
<text x="189" y="40.4">RV4</text>
<text x="206.7" y="36.3">R24</text>
<text x="207.1" y="38.6">1M</text>
<text x="215.1" y="36.1" transform="rotate(-90 215.1 36.1)">R26</text>
<text x="217.4" y="36.5" transform="rotate(-90 217.4 36.5)">100k</text>
<text x="233.8" y="37.1">LM13700</text>
<text x="259.2" y="37.6">LM13700</text>
<text x="36.4" y="46.9">TH1</text>
<text x="58.1" y="47.4" transform="rotate(-90 58.1 47.4)">1k5</text>
<text x="60.4" y="47.1" transform="rotate(-90 60.4 47.1)">R7</text>
<text x="88.2" y="42.9">C5</text>
<text x="88.6" y="45.3">2200p</text>
<text x="188.2" y="42.7">100k</text>
<text x="232.5" y="46.6">+</text>
<text x="31.3" y="49.2">2k +3500ppm/°C</text>
<text x="83.3" y="52.3">GND</text>
<text x="138.1" y="53.8">+15V</text>
<text x="148.2" y="49">R19</text>
<text x="148.4" y="51.3">10k</text>
<text x="164.7" y="49">R22</text>
<text x="164.9" y="51.3">20k</text>
<text x="192.1" y="49.7">-15V</text>
<text x="215.1" y="51.4" transform="rotate(-90 215.1 51.4)">R27</text>
<text x="217.4" y="51.2" transform="rotate(-90 217.4 51.2)">390</text>
<text x="226.8" y="52.3">GND</text>
<text x="240.5" y="51.4" transform="rotate(-90 240.5 51.4)">R31</text>
<text x="242.8" y="51.3" transform="rotate(-90 242.8 51.3)">39k</text>
<text x="248.2" y="51.4" transform="rotate(-90 248.2 51.4)">R32</text>
<text x="250.5" y="51.7" transform="rotate(-90 250.5 51.7)">300k</text>
<text x="35.6" y="59.8">TL074</text>
<text x="36.3" y="57.5">U1A</text>
<text x="52.8" y="54.9">GND</text>
<text x="128.4" y="59.4">U3</text>
<text x="217.9" y="58.7">GND</text>
<text x="250.9" y="58.7">GND</text>
<text x="118.9" y="60">+15V</text>
<text x="125.3" y="61.9">TLC555xP</text>
<text x="161" y="61.4" transform="rotate(-90 161 61.4)">20k</text>
<text x="163.3" y="61.6" transform="rotate(-90 163.3 61.6)">R21</text>
<text x="239.8" y="60.7">RV5</text>
<text x="240.1" y="63">25k</text>
<text x="33.1" y="69.5">+</text>
<text x="112.3" y="69.5">TR</text>
<text x="121.3" y="70.5" transform="rotate(-90 121.3 70.5)">VCC</text>
<text x="127.7" y="69.5">Q</text>
<text x="155.7" y="68.8">GND</text>
<text x="163.8" y="70.8">TL074</text>
<text x="164.6" y="68.2">U4A</text>
<text x="242.6" y="70">+15V</text>
<text x="27.4" y="75.2">GND</text>
<text x="46.7" y="73.4">RV1</text>
<text x="46.9" y="75.7">100</text>
<text x="112.3" y="74.5">CV</text>
<text x="126.1" y="74.5">DIS</text>
<text x="161.4" y="74.5">+</text>
<text x="54.1" y="81">R5</text>
<text x="54.3" y="83.4">390</text>
<text x="112.3" y="79.6">R</text>
<text x="121.3" y="81" transform="rotate(-90 121.3 81)">GND</text>
<text x="125.4" y="79.6">THR</text>
<text x="164.7" y="83.3">R23</text>
<text x="224" y="83.1" transform="rotate(-90 224 83.1)">R28</text>
<text x="226.3" y="83" transform="rotate(-90 226.3 83)">2k2</text>
<text x="107.3" y="86.1">C7</text>
<text x="107.7" y="88.4">0.001u</text>
<text x="118.8" y="89.1">GND</text>
<text x="164.9" y="85.6">10k</text>
<text x="207.9" y="88.4">R25</text>
<text x="238.3" y="88.2">2M2</text>
<text x="238.4" y="85.8">R30</text>
<text x="50.2" y="90.4">GND</text>
<text x="102.3" y="95.5">GND</text>
<text x="207.6" y="90.7">120k</text>
<text x="238.3" y="95.8">U4D</text>
<text x="22.4" y="99.6">1M5</text>
<text x="23" y="97.3">R1</text>
<text x="36.3" y="99.3">GND</text>
<text x="117.7" y="101.1">RV3</text>
<text x="126.6" y="101.9">+15V</text>
<text x="150.8" y="98.2" transform="rotate(-90 150.8 98.2)">10k</text>
<text x="153.1" y="98.4" transform="rotate(-90 153.1 98.4)">R18</text>
<text x="159.7" y="98.2" transform="rotate(-90 159.7 98.2)">10k</text>
<text x="162" y="98.4" transform="rotate(-90 162 98.4)">R20</text>
<text x="205.7" y="100.5">TL074</text>
<text x="206.5" y="98.2">U4C</text>
<text x="237.5" y="98.1">TL074</text>
<text x="117.4" y="103.4">100k</text>
<text x="235.1" y="102.5">+</text>
<text x="16.8" y="108.1">-15V</text>
<text x="42.1" y="113.9">C1</text>
<text x="54.1" y="110.3">R6</text>
<text x="54.2" y="112.6">22k</text>
<text x="109.5" y="110.6">-15V</text>
<text x="121.4" y="112.8">R16</text>
<text x="203.3" y="110.1">+</text>
<text x="41.2" y="116.2">100p</text>
<text x="108.5" y="117.4">150k</text>
<text x="108.9" y="115.1">R14</text>
<text x="121.3" y="115.1">1M</text>
<text x="128.9" y="117.4">100k</text>
<text x="129.2" y="115.1">R17</text>
<text x="197.6" y="115.8">GND</text>
<text x="41.4" y="124.8">U1B</text>
<text x="101.9" y="125.9">-15V</text>
<text x="108.9" y="125.2">R15</text>
<text x="125.7" y="125.9">TL074</text>
<text x="126.5" y="123.6">U4B</text>
<text x="22.9" y="128.8">1M</text>
<text x="23" y="126.5">R2</text>
<text x="40.6" y="127.1">TL074</text>
<text x="55.3" y="131">1N4148</text>
<text x="57.3" y="128.6">D1</text>
<text x="73.4" y="131" transform="rotate(-90 73.4 131)">1M</text>
<text x="75.7" y="131.4" transform="rotate(-90 75.7 131.4)">R12</text>
<text x="108.5" y="127.5">100k</text>
<text x="188.4" y="130.6">GND</text>
<text x="188.7" y="127.4">+5V</text>
<text x="38.2" y="136.8">+</text>
<text x="78.3" y="137.5">+15V</text>
<text x="123.3" y="135.5">+</text>
<text x="187.6" y="135">+15V</text>
<text x="187.9" y="132.5">-15V</text>
<text x="223.2" y="132.4">J3</text>
<text x="224" y="134.7">Conn_01x05_Female</text>
<text x="32.5" y="142.5">GND</text>
<text x="57.4" y="140.5">100k</text>
<text x="58.2" y="138.2">RV2</text>
<text x="117.6" y="141.2">GND</text>
<text x="206.4" y="141" transform="rotate(-90 206.4 141)">J2</text>
<text x="61.7" y="147.6">GND</text>
<text x="82.1" y="144.5">R13</text>
<text x="82.1" y="146.9">4k7</text>
<text x="158.3" y="145.1">+15V</text>
<text x="164.9" y="145.1">-15V</text>
<text x="203.9" y="149.1" transform="rotate(-90 203.9 149.1)">Conn_01x12_Female</text>
<text x="46.3" y="154.3">470p</text>
<text x="47.1" y="152">C2</text>
<text x="56.5" y="155.5">100k</text>
<text x="56.8" y="153.2">R10</text>
<text x="244.1" y="150.9">H1</text>
<text x="244.4" y="153.2">MountingHole</text>
<text x="263.1" y="150.9">H3</text>
<text x="263.4" y="153.2">MountingHole</text>
<text x="170.9" y="156.5">GND</text>
<text x="244.1" y="158.5">H2</text>
<text x="244.4" y="160.8">MountingHole</text>
<text x="263.1" y="158.5">H4</text>
<text x="263.4" y="160.8">MountingHole</text>
<text x="68.3" y="163.6">D2</text>
<text x="68.7" y="165.9">1N4148</text>
<text x="78.2" y="167.9">GND</text>
<text x="53.5" y="173.5">R8</text>
<text x="64.2" y="173">GND</text>
<text x="120.1" y="173">GND</text>
<text x="135.3" y="173">GND</text>
<text x="16" y="179.5">+5V</text>
<text x="53.6" y="175.8">10</text>
<text x="57.7" y="174.9">+15V</text>
<text x="76.3" y="175.6">+5V</text>
<text x="88.6" y="178.2">+15V</text>
<text x="15.6" y="182.7">GND</text>
<text x="15.6" y="185.2">GND</text>
<text x="38.9" y="184.8">GND</text>
<text x="38.9" y="182.3">GND</text>
<text x="39.2" y="180.4">+5V</text>
<text x="68" y="181.4">C3</text>
<text x="68.1" y="183.7">22u</text>
<text x="80.7" y="182.6">C14</text>
<text x="80.8" y="185">22u</text>
<text x="104.7" y="181.4">C6</text>
<text x="104.9" y="183.7">0.1u</text>
<text x="118.7" y="181.4">C8</text>
<text x="118.9" y="183.7">0.1u</text>
<text x="125.1" y="184.2" transform="rotate(-90 125.1 184.2)">V+</text>
<text x="126.1" y="185.2">U1E</text>
<text x="137.8" y="181.4">C10</text>
<text x="137.9" y="183.7">0.1u</text>
<text x="145.4" y="184.2" transform="rotate(-90 145.4 184.2)">V+</text>
<text x="146.5" y="185.2">U4E</text>
<text x="158.1" y="181.4">C12</text>
<text x="158.3" y="183.7">0.1u</text>
<text x="164.5" y="184.2" transform="rotate(-90 164.5 184.2)">V+</text>
<text x="165.5" y="185.2">U2E</text>
<text x="52.7" y="186.4">GND</text>
<text x="53.5" y="188.7">R9</text>
<text x="53.6" y="191">10</text>
<text x="57.9" y="190.2">-15V</text>
<text x="68" y="189">C4</text>
<text x="68.1" y="191.3">22u</text>
<text x="92.7" y="187.8" transform="rotate(-90 92.7 187.8)">GND</text>
<text x="118.7" y="189">C9</text>
<text x="118.9" y="191.3">0.1u</text>
<text x="126.3" y="187.5">TL074</text>
<text x="137.8" y="189">C11</text>
<text x="137.9" y="191.3">0.1u</text>
<text x="146.6" y="187.5">TL074</text>
<text x="158.1" y="189">C13</text>
<text x="158.3" y="191.3">0.1u</text>
<text x="163.6" y="191.9" transform="rotate(-90 163.6 191.9)">6</text>
<text x="165.9" y="187.5">LM13700</text>
<text x="24.4" y="193.2">IDC Header</text>
<text x="28.2" y="195.5">J1</text>
<text x="75.6" y="192">GND</text>
<text x="87.5" y="193.5">-15V</text>
<text x="124.2" y="192.3" transform="rotate(-90 124.2 192.3)">11</text>
</g>
<g font-size="1.8">
<text x="219.5" y="28.2" transform="rotate(-90 219.5 28.2)">triangle</text>
<text x="38.5" y="39.4">net_q</text>
<text x="171.8" y="41.9">14</text>
<text x="175" y="42.2" transform="rotate(-90 175 42.2)">triangle</text>
<text x="265.6" y="45.7">9</text>
<text x="267.7" y="46" transform="rotate(-90 267.7 46)">sine</text>
<text x="27.7" y="63.7" transform="rotate(-90 27.7 63.7)">exp_fm</text>
<text x="133.3" y="68.6">net_q</text>
<text x="175" y="76.4" transform="rotate(-90 175 76.4)">ramp</text>
<text x="228.3" y="77.7" transform="rotate(-90 228.3 77.7)">triangle</text>
<text x="195.3" y="104.4" transform="rotate(-90 195.3 104.4)">pwm_cv</text>
<text x="251.2" y="104.4" transform="rotate(-90 251.2 104.4)">pulse</text>
<text x="69.6" y="126" transform="rotate(-90 69.6 126)">exp_fm</text>
<text x="15.1" y="130.8">lin_fm</text>
<text x="210.8" y="129.5">triangle</text>
<text x="213.1" y="127">sync</text>
<text x="189.4" y="137.2">exp_fm</text>
<text x="212.5" y="137.2">pulse</text>
<text x="212.9" y="132.1">ramp</text>
<text x="213.6" y="134.6">sine</text>
<text x="190.4" y="139.7">lin_fm</text>
<text x="188.6" y="154.9">pwm_cv</text>
<text x="40.4" y="157.5">sync</text>
</g>
<g font-size="1.8" fill="#0000c2">
<text x="188.6" y="53.3">sine symetry</text>
<text x="41.6" y="71.1">v/oct trim</text>
<text x="101.6" y="101.6">ramp connect</text>
<text x="111.5" y="183.1" transform="rotate(-90 111.5 183.1)">555</text>
</g>
<g font-size=".7" fill="#008484">
<text x="62.4" y="37.3">DIODE_BIAS</text>
<text x="232.5" y="43.7">DIODE_BIAS</text>
</g>
</svg>
